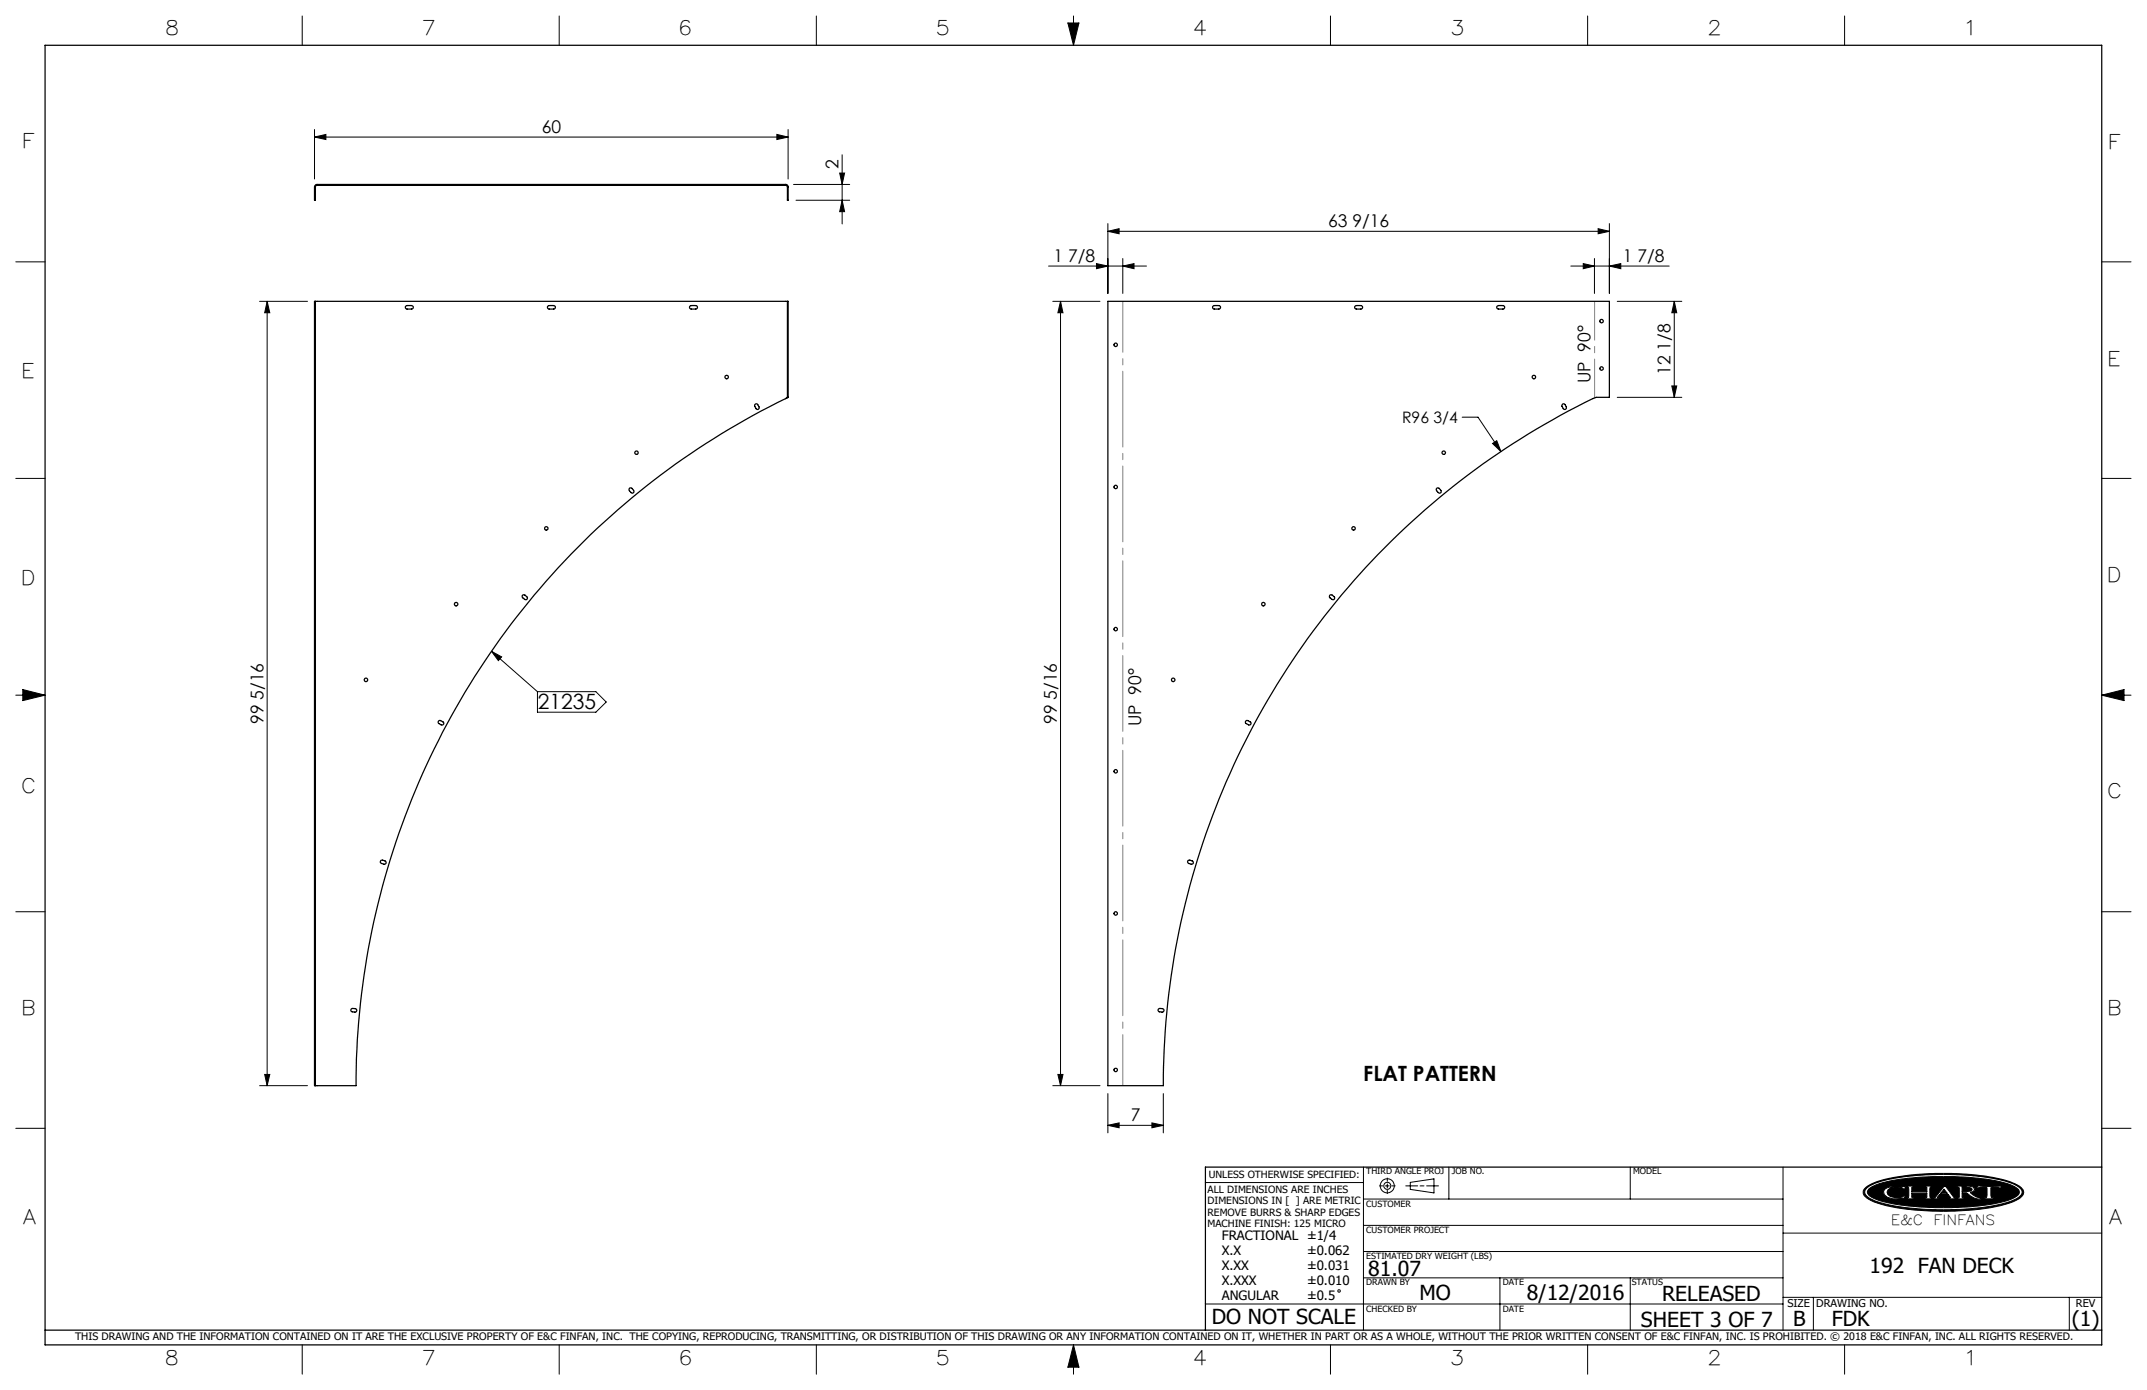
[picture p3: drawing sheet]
<svg xmlns="http://www.w3.org/2000/svg" width="432mm" height="279mm" viewBox="0 0 432 279" stroke-linecap="round" stroke-linejoin="round" font-family="sans-serif">
<g fill="none" stroke="#000" stroke-width=".2">
<path d="M60.8 3.2v5.9M112.5 3.2v5.9M164.2 3.2v5.9M214.8 4.6h2.2l-1.1 4.5zM215.9 3.2v5.9M267.6 3.2v5.9M319.3 3.2v5.9M371 3.2v5.9M63.3 27.6l2.2-.6v1zM63.3 26v10M63.3 27.6h95.2M156.2 27l2.3 .6-2.3 .4z"/>
<path d="M158.5 26v10M159.6 37.1h11.3M168.9 34.8h1l-.5 2.3zM169.4 31.1v13.9M3.2 52.6h5.9M160.1 40.3h10.8M169.4 40.3l.5 2.2h-1zM210.9 53.5h19.7M220.5 53l2.3 .5-2.3 .5zM222.8 46.5l2.3-.5v1zM222.8 44.9v14.1M222.8 46.5h100.9"/>
<path d="M225.8 53.5l2.3-.5v1zM225.8 52v7M315.9 53.5h19.8M318.4 53l2.3 .5-2.3 .5zM320.7 52v7M321.4 46l2.3 .5-2.3 .5zM323.7 53.5l2.3-.5v1zM323.7 44.9v14.1M422.7 52.6h5.9M52.2 60.6h9.6M53.7 60.6l.6 2.3h-1.1zM53.7 60.6v157.6"/>
<path d="M211.7 60.6h9.5M213.3 60.6l.5 2.3h-1zM213.3 60.6v157.6M325.3 60.6h12.9M325.3 79.9h12.9M336.2 77.6h1l-.5 2.3zM336.7 60.6l.5 2.3h-1zM336.7 60.6v19.3M3.2 96.2h5.9M294.1 83.9h3.2l4.6 6.9M300.2 89.1l.8-.5 .9 2.2zM422.7 96.2h5.9"/>
<path d="M3.2 139.7h5.9M4.6 138.6l4.5 1.1-4.5 1.1zM98.8 130.9l9.3 8.1M98.8 130.9l2.1 1.1-.7 .8zM108.1 139h11.7l2.1 2.1-2.1 2.1h-11.7zM422.7 139.7h5.9M422.7 139.7l4.5-1.1v2.2zM3.2 183.3h5.9M422.7 183.3h5.9M52.2 218.2h9.6M53.2 216h1.1l-.6 2.2zM211.7 218.2h9.5"/>
<path d="M212.8 216h1l-.5 2.2zM222.8 219.8v7.9M234 219.8v7.9M3.2 226.8h5.9M222.8 226.2l2.3-.5v1zM222.8 226.2h11.2M231.7 225.7l2.3 .5-2.3 .5zM242.4 237.7h31.8M274.2 234.6v32.8M277.4 238.4h.7M278.6 238.4h.8M279 236.8v.7"/>
<path d="M279 238v.8M279 239.3v.6M279.9 238.4h.7M282.7 238.4h2.4M283.6 237.7l4.8-.7v2.8l-4.8-.7zM285.6 238.4h.8M286.9 238.4h2.4M291.4 234.6v6.4M327.9 234.6v6.4M358.6 234.6v32.8M375.3 238.7a16.2 16.2 0 0 1 7.4-2.3 55.4 55.4 0 0 1 21.3 1.1l1.9 .8a1.36 1.36 0 0 1 1.1 1.1 1.36 1.36 0 0 1-.7 1.4 23 23 0 0 1-9.9 2.4l-.5 .1a53.3 53.3 0 0 1-18.2-1.4 4.1 4.1 0 0 1-3-2 1.17 1.17 0 0 1 .6-1.2zM375.4 238.9a12.3 12.3 0 0 1 6-2.1 59.4 59.4 0 0 1 22.1 .7 4.5 4.5 0 0 1 3.1 1.9 1.36 1.36 0 0 1-.9 1.5 27.8 27.8 0 0 1-10.4 2.1l-1.1 .1a48.8 48.8 0 0 1-17.3-1.8l-1.5-.9a.94 .94 0 0 1 0-1.5z"/>
<path d="M375.8 239a15.4 15.4 0 0 1 7.6-2.1l3.6-.3 3.3-.1a44.5 44.5 0 0 1 14.2 1.7l.8 .4a1.03 1.03 0 0 1 .8 1 1.03 1.03 0 0 1-.8 1 25.5 25.5 0 0 1-9.5 2l-5 .1a43.6 43.6 0 0 1-13.5-1.6l-1.3-.8a.79 .79 0 0 1-.2-1.3zM379 239.1a5 5 0 0 1 3.5-.6h.7l-.2 .6-.5-.4a3.4 3.4 0 0 0-2.8 .4l-.2 .5 .2 .5a3.1 3.1 0 0 0 2.8 .5l.4-.3h.3l-.2 .5-.7 .1a3.6 3.6 0 0 1-3.3-.8l-.2-.6zM383.5 238.4h1.6v.2l-.6 .1v.8h3v-.8l-.5-.1v-.2h1.5v.2l-.3 .1-.1 .4 .1 1.5v.1l.3 .1v.2h-1.5v-.2h.4l.1-.2v-.8h-3v.8l.1 .2h.5v.2h-1.6v-.2l.3-.1 .1-.1v-1.5v-.4l-.4-.1zM391 239l.6 .9h-1.3zM391 238.4h.3l1.7 2.3 .5 .1v.2h-1.6v-.2l.4-.1-.5-.6h-1.7l-.5 .7h.6v.2h-1.5v-.2l.5-.1zM393.6 238.4h2.3l.9 .2 .3 .4-.2 .5-.7 .2 1.2 .9 1.1 .2v.2a4.2 4.2 0 0 1-2.9-1.1l-1-.1v.9l.6 .1v.2h-1.6v-.2h.3l.2-.2v-1.8l-.5-.2zM394.6 238.6h.9l.9 .2 .2 .3-.2 .3-1.8 .1zM397.9 238.3l1 .2 3.7-.1-.3 .5h-.2l-.1-.2h-1.6l.1 1.9 .6 .2v.2h-2.2v-.2l.7-.2v-1.8l-1.6-.1-.2 .2h-.3zM402.1 238.9h.1M422.7 226.8h5.9M274.2 256.9h84.4M274.2 251.6h84.4"/>
<path d="M274.2 246.3h84.4M274.2 241h84.4M301.7 256.9v10.5M327.9 256.9v10.5M358.6 247.9h64.1M60.8 270.3v5.9M112.5 270.3v5.9M164.2 270.3v5.9M215.9 270.3v5.9M215.9 270.3l1.1 4.5h-2.2zM242.4 262.1h116.2M267.6 270.3v5.9"/>
<path d="M319.3 270.3v5.9M358.6 260.8h64.1M364.7 260.8v6.6M371 270.3v5.9M416.2 260.8v6.6"/>
<circle cx="279" cy="238.4" r=".71"/>
<circle cx="279" cy="238.4" r="1.41"/>
<circle cx="269.3" cy="259.5" r=".25"/>
</g>
<g fill="none" stroke="#000" stroke-width=".25">
<path d="M9.1 9.1h413.6v261.2h-413.6zM63.4 37.3l.3-.2h94.4l.4 .4v2.8h-.1v-2.7l-.2-.3h-94.6l-.2 .2v2.8h-.1zM63.4 60.6h95M63.4 60.6h-.1v157.6h.1M63.4 60.6v157.6M81.6 61.6l.3-.2h.9a.35 .35 0 0 1 .3 .4 .35 .35 0 0 1-.3 .3h-.9a.35 .35 0 0 1-.3-.5zM110.1 61.6l.4-.2h.8a.35 .35 0 0 1 .4 .4 .35 .35 0 0 1-.4 .3h-.8a.35 .35 0 0 1-.4-.5zM138.8 61.5l1.1-.1a.35 .35 0 0 1 .4 .4 .35 .35 0 0 1-.4 .3h-.9a.34 .34 0 0 1-.3-.2 .34 .34 0 0 1 .1-.4zM158.4 79.9l-.4 .2M158.4 60.6h.1v19.3M158.4 60.6v19.3M158.4 79.9h.1"/>
<path d="M158.5 79.9l-.5 .2M222.8 60.6h100.9v19.3h-2.7a153.4 153.4 0 0 0-87 138.3h-11.2zM244 61.5l1.1-.1a.35 .35 0 0 1 .4 .4 .35 .35 0 0 1-.4 .3h-.9a.34 .34 0 0 1-.3-.2 .34 .34 0 0 1 .1-.4zM272.6 61.5l1.1-.1a.35 .35 0 0 1 .3 .4 .35 .35 0 0 1-.3 .3h-.9a.34 .34 0 0 1-.3-.2 .34 .34 0 0 1 .1-.4zM301.1 61.5l1.2-.1a.35 .35 0 0 1 .3 .4 .35 .35 0 0 1-.3 .3h-.9a.34 .34 0 0 1-.4-.2 .34 .34 0 0 1 .1-.4zM126.6 98.1h.4l.4 .5a.34 .34 0 0 1 0 .5 .34 .34 0 0 1-.5-.1l-.4-.5zM151.9 81.2h.4l.3 .6a.35 .35 0 0 1-.1 .5 .35 .35 0 0 1-.5-.2l-.2-.5zM158 80.1a153.5 153.5 0 0 0-86.4 138.1h-8.2M289 98.1h.4l.4 .5a.34 .34 0 0 1-.1 .5 .34 .34 0 0 1-.5-.1l-.3-.5zM314.2 81.3l.4-.1 .4 .6a.35 .35 0 0 1-.1 .5 .35 .35 0 0 1-.5-.2l-.3-.5zM105 119.7l.4-.1 .5 .3a.34 .34 0 0 1 .1 .5 .34 .34 0 0 1-.5 .1l-.4-.4zM267.5 119.6h.4l.4 .3a.35 .35 0 0 1 .1 .5 .35 .35 0 0 1-.5 .1l-.5-.5z"/>
<path d="M88.3 144.9l.2-.1 .6 .3a.35 .35 0 0 1 .1 .5 .35 .35 0 0 1-.5 .1l-.4-.2a.34 .34 0 0 1 0-.6zM250.6 144.9l.3-.1 .5 .3a.34 .34 0 0 1 .2 .5 .34 .34 0 0 1-.5 .1l-.6-.4zM76.6 173l.3-.1 .5 .1a.35 .35 0 0 1 .3 .5 .35 .35 0 0 1-.5 .2l-.5-.1a.35 .35 0 0 1-.1-.6zM238.9 173l.4-.1 .4 .1a.35 .35 0 0 1 .3 .5 .35 .35 0 0 1-.4 .2l-.7-.2-.1-.3zM70.6 202.8l.2-.1h.6a.35 .35 0 0 1 .4 .4 .35 .35 0 0 1-.4 .3h-.5a.33 .33 0 0 1-.3-.2 .33 .33 0 0 1 0-.4zM233 202.8l.2-.1h.6a.35 .35 0 0 1 .3 .4 .35 .35 0 0 1-.4 .3h-.5a.33 .33 0 0 1-.3-.2 .33 .33 0 0 1 .1-.4zM422.7 234.6h-180.3v32.8M9.1 267.4h413.6"/>
<circle cx="146.1" cy="75.8" r=".35"/>
<circle cx="224.4" cy="69.3" r=".34"/>
<circle cx="308.5" cy="75.8" r=".35"/>
<circle cx="322.1" cy="64.5" r=".34"/>
<circle cx="322.1" cy="74.1" r=".34"/>
<circle cx="128" cy="91" r=".34"/>
<circle cx="224.4" cy="97.9" r=".34"/>
<circle cx="290.4" cy="91" r=".34"/>
<circle cx="109.9" cy="106.2" r=".35"/>
<circle cx="272.2" cy="106.2" r=".35"/>
<circle cx="73.6" cy="136.7" r=".35"/>
<circle cx="91.7" cy="121.4" r=".35"/>
<circle cx="224.4" cy="126.5" r=".34"/>
<circle cx="236" cy="136.7" r=".35"/>
<circle cx="254.1" cy="121.4" r=".35"/>
<circle cx="224.4" cy="155" r=".34"/>
<circle cx="224.4" cy="183.6" r=".34"/>
<circle cx="224.4" cy="215.1" r=".34"/>
</g>
<g fill="#000">
<path d="M383.5 238.4v.2h.3l.1 .2v1.8l-.1 .1-.3 .1v.2h1.6v-.2h-.5l-.1-.2v-.8h3v.9l-.5 .1v.2h1.5v-.2l-.3-.1-.1-.2v-1.6l.1-.3h.3v-.2h-1.5v.2l.5 .1v.8h-3v-.8l.6-.1v-.2zM391 238.4l-1.8 2.3-.5 .1v.2h1.5v-.2h-.6l.5-.7h1.7l.5 .6-.4 .1v.2h1.6v-.2l-.5-.1-1.7-2.3zM393.6 238.4v.2l.5 .2v1.8l-.2 .2h-.3v.2h1.6v-.2l-.6-.1v-.9l1 .1a3.7 3.7 0 0 0 2.9 1.1v-.2a3.4 3.4 0 0 1-2.3-1.1 .68 .68 0 0 0 .8-.2 .68 .68 0 0 0 0-.8l-.7-.3zM397.9 238.3l-.4 .6h.3l.2-.2 1.6 .1v1.8l-.2 .2h-.5v.2h2.2v-.2h-.5l-.2-.3v-1.7l1.6-.1 .1 .2h.2l.3-.5-4 .1zM375.8 239a13.3 13.3 0 0 1 6.5-2l2.7-.3 3.8-.2 7.5 .2a24.3 24.3 0 0 1 9.1 2 1.01 1.01 0 0 1 .7 .9 1.01 1.01 0 0 1-.7 1 21.9 21.9 0 0 1-8.6 1.9l-3.9 .2h-4.1l-3.8-.2a21.2 21.2 0 0 1-8.8-2l-.4-.3-.2-.5zM379.1 239a1.04 1.04 0 0 0 .7 1.7 7 7 0 0 0 3.2 .1l.2-.5h-.3l-.5 .4a2.56 2.56 0 0 1-2.8-.8 1.28 1.28 0 0 1 1.4-1.3h.2a1.49 1.49 0 0 1 1.4 .2l.4 .3 .2-.6h-.6a4.7 4.7 0 0 0-3.5 .5zM375.3 238.7a17.5 17.5 0 0 1 7.8-2.4l5.1-.4h4.8a34.5 34.5 0 0 1 12.5 2.2l.4 .2a1.36 1.36 0 0 1 .9 2 9.1 9.1 0 0 1-5.1 2.2l-.4 .1a58.1 58.1 0 0 1-23.1-.6 5.6 5.6 0 0 1-3.4-1.9v-.8zM375.3 238.9a1.14 1.14 0 0 0 .6 1.9 24 24 0 0 0 9.3 2.1l4.6 .3 3.7-.1a33.7 33.7 0 0 0 11.9-2.1l.4-.2a1.19 1.19 0 0 0 .9-1.2 1.19 1.19 0 0 0-.9-1.1 21.6 21.6 0 0 0-8.8-2.1l-5.1-.3-4.7 .1a30.2 30.2 0 0 0-11.1 2.1z" fill-rule="evenodd"/>
<path d="M215.9 270.3l-1.1 4.5h2.2zM214.8 4.6h2.2l-1.1 4.5zM4.6 138.6l4.5 1.1-4.5 1.1zM422.7 139.7l4.5-1.1v2.2zM391 239l-.7 .9h1.3zM394.6 238.6v.9l1.7-.1a.38 .38 0 0 0 .3-.4 .38 .38 0 0 0-.5-.3z" fill-rule="evenodd"/>
</g>
<path d="M320.7 60.6v19.4" fill="none" stroke="#808080" stroke-width=".2" stroke-dasharray="15.2 1.3 1.3 1.3" stroke-dashoffset="7.4"/>
<path d="M225.8 218.2v-157.6" fill="none" stroke="#808080" stroke-width=".2" stroke-dasharray="15.2 1.3 1.3 1.3" stroke-dashoffset="5"/>
<g fill="#000">
<path d="M300.2 89.1l.8-.5 .9 2.2zM98.8 130.9l2.1 1.1-.7 .8z"/>
<path d="M156.2 27l2.3 .6-2.3 .4zM63.3 27.6l2.2-.6v1z"/>
<path d="M318.4 53l2.3 .5-2.3 .5zM323.7 53.5l2.3-.5v1z"/>
<path d="M321.4 46l2.3 .5-2.3 .5zM222.8 46.5l2.3-.5v1zM225.8 53.5l2.3-.5v1zM220.5 53l2.3 .5-2.3 .5z"/>
<path d="M53.7 60.6l.6 2.3h-1.1zM53.2 216h1.1l-.6 2.2zM168.9 34.8h1l-.5 2.3zM169.4 40.3l.5 2.2h-1z"/>
<path d="M336.7 60.6l.5 2.3h-1zM336.2 77.6h1l-.5 2.3zM213.3 60.6l.5 2.3h-1zM212.8 216h1l-.5 2.2z"/>
<path d="M222.8 226.2l2.3-.5v1zM231.7 225.7l2.3 .5-2.3 .5z"/>
</g>
<g font-size="4.2">
<text x="108.2" y="142.6">21235</text>
<text x="274.2" y="217.3">FLAT PATTERN</text>
<text x="275.2" y="256.5">81.07</text>
<text x="376" y="255.9">192 FAN DECK</text>
<text x="285.5" y="261.4">MO</text>
<text x="307.1" y="261.3">8/12/2016</text>
<text x="334.3" y="261.6">RELEASED</text>
<text x="243.7" y="266.2">DO NOT SCALE</text>
<text x="330" y="266.7">SHEET 3 OF 7</text>
<text x="360.6" y="266.5">B</text>
<text x="368.4" y="266.6">FDK</text>
<text x="416.7" y="266.5">(1)</text>
</g>
<g font-size="4">
<text x="33.6" y="7.1">8</text>
<text x="85.2" y="7.1">7</text>
<text x="137" y="7.1">6</text>
<text x="188.6" y="7.1">5</text>
<text x="240.3" y="7.1">4</text>
<text x="292.1" y="7.1">3</text>
<text x="343.8" y="7.1">2</text>
<text x="395.7" y="7.1">1</text>
<text x="4.9" y="29.8">F</text>
<text x="424.5" y="29.9">F</text>
<text x="4.8" y="76">E</text>
<text x="424.3" y="73.5">E</text>
<text x="4.7" y="117.7">D</text>
<text x="424.2" y="116.9">D</text>
<text x="4.7" y="159.3">C</text>
<text x="424.2" y="160.4">C</text>
<text x="4.8" y="204">B</text>
<text x="424.3" y="204">B</text>
<text x="4.8" y="246.1">A</text>
<text x="424.3" y="246">A</text>
<text x="33.6" y="274.3">8</text>
<text x="85.2" y="274.3">7</text>
<text x="137" y="274.3">6</text>
<text x="188.6" y="274.3">5</text>
<text x="240.3" y="274.3">4</text>
<text x="292.1" y="274.3">3</text>
<text x="343.8" y="274.3">2</text>
<text x="395.8" y="274.3">1</text>
</g>
<g font-size="3.5">
<text x="109" y="26.8">60</text>
<text x="168.6" y="34" transform="rotate(-90 168.6 34)">2</text>
<text x="267.1" y="45.7">63 9/16</text>
<text x="211.9" y="52.7">1 7/8</text>
<text x="326.4" y="52.7">1 7/8</text>
<text x="319.9" y="77.1" transform="rotate(-90 319.9 77.1)">UP 90°</text>
<text x="336" y="75.4" transform="rotate(-90 336 75.4)">12 1/8</text>
<text x="53" y="145.5" transform="rotate(-90 53 145.5)">99 5/16</text>
<text x="212.5" y="145.5" transform="rotate(-90 212.5 145.5)">99 5/16</text>
<text x="229.5" y="146" transform="rotate(-90 229.5 146)">UP 90°</text>
<text x="227.4" y="225.4">7</text>
</g>
<text font-size="3.2" x="282" y="85">R96 3/4</text>
<g font-size="2.8">
<text x="380.3" y="246.2">E&amp;C</text>
<text x="388.9" y="246.2">FINFANS</text>
</g>
<g font-size="2.6">
<text x="245.7" y="249.3">FRACTIONAL ±1/4</text>
<text x="245.7" y="252.3">X.X</text>
<text x="245.7" y="255.3">X.XX</text>
<text x="262.9" y="252.3">±0.062</text>
<text x="262.9" y="255.3">±0.031</text>
<text x="245.7" y="258.3">X.XXX</text>
<text x="245.7" y="261.2">ANGULAR</text>
<text x="262.9" y="258.3">±0.010</text>
<text x="262.9" y="261.2">±0.5</text>
</g>
<g font-size="2.2">
<text x="359.5" y="262.8">SIZE</text>
<text x="365.3" y="262.7">DRAWING NO.</text>
<text x="417.5" y="262.8">REV</text>
</g>
<text font-size="2.1" x="15.1" y="269.4">THIS DRAWING AND THE INFORMATION CONTAINED ON IT ARE THE EXCLUSIVE PROPERTY OF E&amp;C FINFAN, INC. THE COPYING, REPRODUCING, TRANSMITTING, OR DISTRIBUTION OF THIS DRAWING OR ANY INFORMATION CONTAINED ON IT, WHETHER IN PART OR AS A WHOLE, WITHOUT THE PRIOR WRITTEN CONSENT OF E&amp;C FINFAN, INC. IS PROHIBITED. © 2018 E&amp;C FINFAN, INC. ALL RIGHTS RESERVED.</text>
<g font-size="2">
<text x="242.9" y="239.7">ALL DIMENSIONS ARE INCHES</text>
<text x="243.1" y="236.8">UNLESS OTHERWISE SPECIFIED:</text>
<text x="242.9" y="242">DIMENSIONS IN [ ] ARE METRIC</text>
<text x="242.9" y="244.3">REMOVE BURRS &amp; SHARP EDGES</text>
<text x="242.9" y="246.6">MACHINE FINISH: 125 MICRO</text>
</g>
<g font-size="1.7">
<text x="274.8" y="236.1">THIRD ANGLE PROJ</text>
<text x="292" y="236.1">JOB NO.</text>
<text x="328.5" y="236.1">MODEL</text>
<text x="274.8" y="242.6">CUSTOMER</text>
<text x="274.8" y="247.8">CUSTOMER PROJECT</text>
<text x="274.8" y="253.1">ESTIMATED DRY WEIGHT (LBS)</text>
<text x="274.8" y="258.4">DRAWN BY</text>
<text x="274.8" y="263.6">CHECKED BY</text>
<text x="302.2" y="263.6">DATE</text>
<text x="302.2" y="258.4">DATE</text>
<text x="328.2" y="258.3">STATUS</text>
</g>
</svg>
